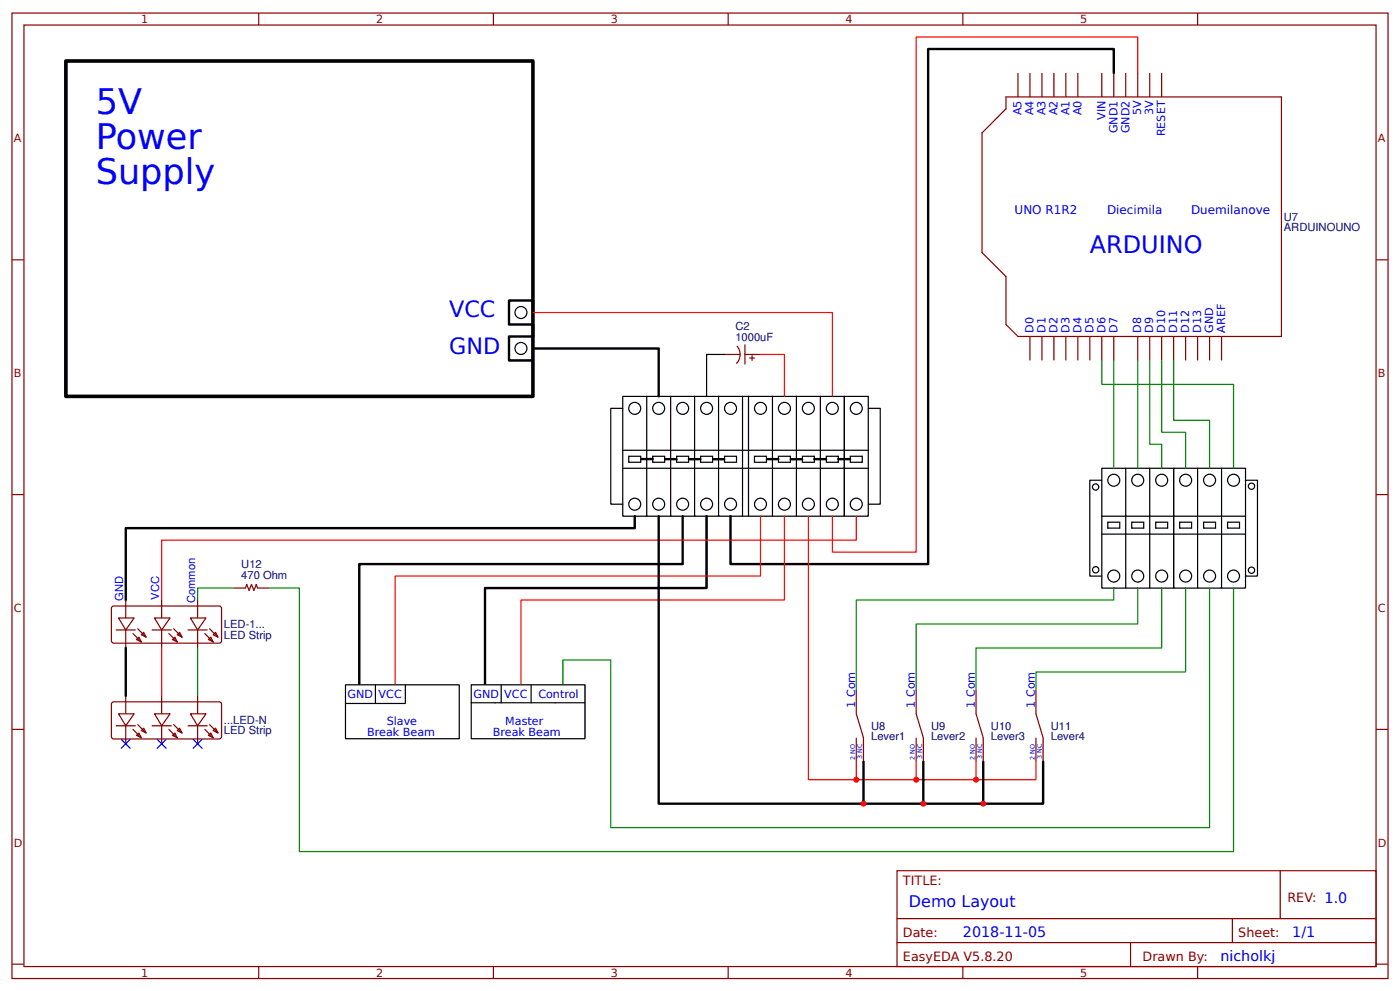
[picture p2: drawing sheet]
<svg xmlns="http://www.w3.org/2000/svg" width="309mm" height="219mm" viewBox="0 0 309 219" stroke-linecap="round" stroke-linejoin="round" font-family="sans-serif">
<g fill="none" stroke="#800" stroke-width=".26">
<path d="M2.6 2.9h304.1v213.2h-304.1zM5.3 5.5h298.7v208h-298.7zM57.1 2.9v2.6M109 2.9v2.6M160.9 2.9v2.6M212.7 2.9v2.6M224.9 16.1v5.3M227.5 16.1v5.3M230.2 16.1v5.3M232.8 16.1v5.3M235.5 16.1v5.3M238.1 16.1v5.3"/>
<path d="M243.4 16.1v5.3M246.1 16.1v5.3M248.7 16.1v5.3M251.4 16.1v5.3M254 16.1v5.3M256.6 16.1v5.3M264.6 2.9v2.6M222.2 21.4h60.9v52.9h-58.2l-2.7-2.6v-10.6l-5.2-5.3v-26.5l5.2-5.2zM2.6 57.4h2.7M304 57.4h2.7M160.1 78.3h3.4M162.8 76.4a2.85 2.85 0 0 1-.1 3.9"/>
<path d="M164.6 76.2v4.2M164.6 78.3h3.4M165.6 79.1h1.1M166.2 78.6v1M227.5 74.3v5.3M230.2 74.3v5.3M232.8 74.3v5.3M235.5 74.3v5.3M238.1 74.3v5.3M240.8 74.3v5.3M243.4 74.3v5.3M246.1 74.3v5.3"/>
<path d="M251.4 74.3v5.3M254 74.3v5.3M256.6 74.3v5.3M259.3 74.3v5.3M261.9 74.3v5.3M264.6 74.3v5.3M267.2 74.3v5.3M269.9 74.3v5.3M2.6 109.2h2.7M304 109.2h2.7M189.2 152.4v5.3l1.6 5.3v5.2M202.4 152.4v5.3l1.6 5.3v5.2"/>
<path d="M215.6 152.4v5.3l1.6 5.3v5.2M228.9 152.4v5.3l1.6 5.3v5.2M2.6 161.1h2.7M189.2 163v5.2M202.4 163v5.2M215.6 163v5.2M228.9 163v5.2M304 161.1h2.7M198.2 192.3h105.8v21.2h-105.8zM282.8 192.3v10.6M2.6 213h2.7M57.1 213.5v2.6"/>
<path d="M109 213.5v2.6M160.9 213.5v2.6M198.2 202.9h105.8M198.2 208.2h105.8M212.7 213.5v2.6M249.8 208.2v5.3M264.6 213.5v2.6M272.3 202.9v5.3M304 213h2.7"/>
</g>
<path d="M14.6 13.5h103.1v74.1h-103.1z" fill="none" stroke="#000" stroke-width=".79"/>
<g fill="none" stroke="#000" stroke-width=".26">
<path d="M160.1 78.3h-4v9.3M137.6 90.2h-2.7v21.2h2.7M137.6 99.5h54.2M142.9 87.6h-5.3v26.4h5.3M148.2 87.6h-5.3v26.4h5.3M153.5 87.6h-5.3v26.4h5.3M158.7 87.6h-5.2v26.4h5.2M164 87.6h-5.3v26.4h5.3M165.4 87.6h-1.4v26.4h1.4M170.7 87.6h-5.3v26.4h5.3M175.9 87.6h-5.2v26.4h5.2M181.2 87.6h5.3v26.4h-5.3z"/>
<path d="M181.2 87.6h-5.3v26.4h5.3M186.5 87.6h5.3v26.4h-5.3zM191.8 90.2h2.7v21.2h-2.7M137.6 103.4h54.2M138.9 100.8h2.7v1.3h-2.7zM144.2 100.8h2.6v1.3h-2.6zM149.5 100.8h2.6v1.3h-2.6zM154.8 100.8h2.6v1.3h-2.6zM160.1 100.8h2.6v1.3h-2.6zM166.7 100.8h2.6v1.3h-2.6zM172 100.8h2.6v1.3h-2.6zM177.3 100.8h2.6v1.3h-2.6z"/>
<path d="M182.6 100.8h2.6v1.3h-2.6zM187.9 100.8h2.6v1.3h-2.6zM243.4 103.4h5.3v26.5h-5.3zM243.4 106.1h-2.6v21.1h2.6M243.4 114h31.8M243.4 118h31.8M244.7 115.3h2.7v1.4h-2.7zM248.7 103.4h5.3v26.5h-5.3M250 115.3h2.7v1.4h-2.7zM254 103.4h5.3v26.5h-5.3M255.3 115.3h2.7v1.4h-2.7zM259.3 103.4h5.3v26.5h-5.3z"/>
<path d="M260.6 115.3h2.7v1.4h-2.7zM264.6 103.4h5.3v26.5h-5.3M265.9 115.3h2.7v1.4h-2.7zM269.9 103.4h5.3v26.5h-5.3M271.2 115.3h2.6v1.4h-2.6zM275.2 106.1h2.6v21.1h-2.6M76.3 151.3h25.2v11.9h-25.2zM76.3 155.4h13.3M82.9 151.3v3.9M89.6 151.3v3.9M104.1 151.3h25.1v11.9h-25.1zM104.1 155.2h25.1"/>
<path d="M110.7 151.3v3.9M117.3 151.3v3.9"/>
<circle cx="115.1" cy="77" r="1.32"/>
<circle cx="115.1" cy="69" r="1.32"/>
<circle cx="140.2" cy="90.2" r="1.32"/>
<circle cx="145.5" cy="90.2" r="1.32"/>
<circle cx="150.8" cy="90.2" r="1.32"/>
<circle cx="156.1" cy="90.2" r="1.32"/>
<circle cx="161.4" cy="90.2" r="1.32"/>
<circle cx="168" cy="90.2" r="1.32"/>
<circle cx="173.3" cy="90.2" r="1.32"/>
<circle cx="178.6" cy="90.2" r="1.32"/>
<circle cx="183.9" cy="90.2" r="1.32"/>
<circle cx="189.2" cy="90.2" r="1.32"/>
<circle cx="140.2" cy="111.4" r="1.32"/>
<circle cx="145.5" cy="111.4" r="1.32"/>
<circle cx="150.8" cy="111.4" r="1.32"/>
<circle cx="156.1" cy="111.4" r="1.32"/>
<circle cx="161.4" cy="111.4" r="1.32"/>
<circle cx="168" cy="111.4" r="1.32"/>
<circle cx="173.3" cy="111.4" r="1.32"/>
<circle cx="178.6" cy="111.4" r="1.32"/>
<circle cx="183.9" cy="111.4" r="1.32"/>
<circle cx="189.2" cy="111.4" r="1.32"/>
<circle cx="246.1" cy="106.1" r="1.32"/>
<circle cx="251.4" cy="106.1" r="1.32"/>
<circle cx="256.6" cy="106.1" r="1.32"/>
<circle cx="261.9" cy="106.1" r="1.32"/>
<circle cx="267.2" cy="106.1" r="1.32"/>
<circle cx="272.5" cy="106.1" r="1.32"/>
<circle cx="246.1" cy="127.2" r="1.32"/>
<circle cx="251.4" cy="127.2" r="1.32"/>
<circle cx="256.6" cy="127.2" r="1.32"/>
<circle cx="261.9" cy="127.2" r="1.32"/>
<circle cx="267.2" cy="127.2" r="1.32"/>
<circle cx="272.5" cy="127.2" r="1.32"/>
</g>
<g fill="none" stroke="#000" stroke-width=".53">
<path d="M246.1 16.1v-5.3h-41v113.8h-43.7v-10.6M117.7 69v-2.6h-5.3v5.3h5.3v2.6h-5.3v5.3h5.3M117.7 77h27.8v10.6M140.2 114v2.7h-112.4v15.8M141.7 101.4h2.5M147 101.4h2.5M150.8 114v10.6h-71.4v26.5M154.7 101.4h-2.5M156.1 114v15.9h-48.9v21.2M157.7 101.4h2.3M169.6 101.4h2.4M177.2 101.4h-2.5"/>
<path d="M179.9 101.4h2.6M185.2 101.4h2.6"/>
</g>
<path d="M251.4 16.1v-7.9h-49v113.7h-18.5v-7.9M117.7 69h66.2v18.6M168 78.3h5.3v9.3M168 114v13.2h-80.7v23.9M173.3 114v18.5h-58.2v18.6M189.2 114v5.3h-153.5v13.2" fill="none" stroke="#f00" stroke-width=".26"/>
<g fill="#fff" stroke="#800" stroke-width=".26">
<path d="M30.2 141.3l.5-.6 .5 1.1z"/>
<path d="M31.2 140.2l.5-.5 .6 1z"/>
</g>
<path d="M25.7 139.1h4.2M27.8 132.5v4M27.8 139.1v4M29.4 139.9l1.8 1.9M30.4 138.9l1.9 1.8" fill="none" stroke="#800" stroke-width=".26"/>
<g fill="#fff" stroke="#800" stroke-width=".26">
<path d="M26.2 136.5h3.4l-1.8 2.6z"/>
<path d="M38.1 141.3l.5-.6 .6 1.1z"/>
<path d="M39.2 140.2l.5-.5 .5 1z"/>
</g>
<path d="M33.6 139.1h4.2M35.7 132.5v4M35.7 139.1v4M37.3 139.9l1.9 1.9M38.4 138.9l1.8 1.8" fill="none" stroke="#800" stroke-width=".26"/>
<g fill="#fff" stroke="#800" stroke-width=".26">
<path d="M34.1 136.5h3.5l-1.9 2.6z"/>
<path d="M46 141.3l.6-.6 .5 1.1z"/>
<path d="M47.1 140.2l.5-.5 .6 1z"/>
</g>
<path d="M41.5 139.1h4.3M43.7 132.5v4M43.7 139.1v4M45.2 139.9l1.9 1.9M46.3 138.9l1.9 1.8" fill="none" stroke="#800" stroke-width=".26"/>
<path d="M42.1 136.5h3.4l-1.8 2.6z" fill="#fff" stroke="#800" stroke-width=".26"/>
<path d="M24.7 134.1l.4-.2h23.6l.2 .5v7.4l-.5 .3-23.5-.1-.3-.5z" fill="none" stroke="#800" stroke-width=".26"/>
<g fill="#fff" stroke="#800" stroke-width=".26">
<path d="M30.2 162.4l.5-.5 .5 1.1z"/>
<path d="M31.2 161.4l.5-.6 .6 1.1z"/>
</g>
<path d="M27.8 153.7v4M25.7 160.3h4.2M27.8 160.3v4M29.4 161.1l1.8 1.9M30.4 160l1.9 1.9" fill="none" stroke="#800" stroke-width=".26"/>
<g fill="#fff" stroke="#800" stroke-width=".26">
<path d="M26.2 157.7h3.4l-1.8 2.6z"/>
<path d="M38.1 162.4l.5-.5 .6 1.1z"/>
<path d="M39.2 161.4l.5-.6 .5 1.1z"/>
</g>
<path d="M35.7 153.7v4M33.6 160.3h4.2M35.7 160.3v4M37.3 161.1l1.9 1.9M38.4 160l1.8 1.9" fill="none" stroke="#800" stroke-width=".26"/>
<g fill="#fff" stroke="#800" stroke-width=".26">
<path d="M34.1 157.7h3.5l-1.9 2.6z"/>
<path d="M46 162.4l.6-.5 .5 1.1z"/>
<path d="M47.1 161.4l.5-.6 .6 1.1z"/>
</g>
<path d="M43.7 153.7v4M41.5 160.3h4.3M43.7 160.3v4M45.2 161.1l1.9 1.9M46.3 160l1.9 1.9" fill="none" stroke="#800" stroke-width=".26"/>
<path d="M42.1 157.7h3.4l-1.8 2.6z" fill="#fff" stroke="#800" stroke-width=".26"/>
<path d="M51.6 129.9h2.6l.3-.8 .5 1.3 .6-1.3 .5 1.3 .5-1.3 .3 .8h2.6M24.7 155.3l.4-.3 23.6 .1 .2 .4v7.5l-.5 .2-23.5-.1-.3-.4z" fill="none" stroke="#800" stroke-width=".26"/>
<g fill="none" stroke="#080" stroke-width=".26">
<path d="M243.4 79.6v5.3h29.1v18.5M246.1 79.6v23.8M251.4 79.6v23.8M254 79.6v18.5h2.6v5.3M256.6 79.6v15.9h5.3v7.9M259.3 79.6v13.2h7.9v10.6M51.6 129.9h-7.9v2.6M59.5 129.9h6.6v58.2h206.4v-58.2M246.1 129.9v2.6h-56.9v19.9M251.4 129.9v7.9h-49v14.6M256.6 129.9v13.2h-41v9.3M261.9 129.9v18.5h-33v4"/>
<path d="M267.2 129.9v52.9h-132.3v-37h-10.5v5.3M43.7 143.1v10.6"/>
</g>
<path d="M178.6 114v58.2h50.3v-4M35.7 143.1v10.6M189.2 168.2v4M202.4 168.2v4M215.6 168.2v4" fill="none" stroke="#f00" stroke-width=".26"/>
<path d="M145.5 114v63.5h85v-9.3M27.8 143.1v10.6M190.8 168.2v9.3M204 168.2v9.3M217.2 168.2v9.3" fill="none" stroke="#000" stroke-width=".53"/>
<g fill="none" stroke="#000" stroke-width=".26">
<circle cx="242" cy="107.6" r=".69"/>
<circle cx="276.5" cy="107.4" r=".69"/>
<circle cx="242.1" cy="125.9" r=".69"/>
<circle cx="276.5" cy="125.9" r=".69"/>
</g>
<g fill="#000" stroke="#00f" stroke-width=".26">
<path d="M26.7 163.2l2.1 2.1zM28.8 163.2l-2.1 2.1z"/>
<path d="M34.7 163.2l2.1 2.1zM36.8 163.2l-2.1 2.1z"/>
<path d="M42.6 163.2l2.1 2.1zM44.7 163.2l-2.1 2.1z"/>
</g>
<g fill="#c00">
<circle cx="190.8" cy="177.5" r=".66"/>
<circle cx="217.2" cy="177.5" r=".66"/>
<circle cx="202.4" cy="172.2" r=".66"/>
<circle cx="215.6" cy="172.2" r=".66"/>
<circle cx="189.2" cy="172.2" r=".66"/>
<circle cx="204" cy="177.5" r=".66"/>
</g>
<g font-size="7.8" fill="#00f">
<text x="21.2" y="25.2">5V</text>
<text x="21.2" y="32.9">Power</text>
<text x="21.2" y="40.7">Supply</text>
</g>
<text font-size="5.3" fill="#00f" x="240.8" y="55.8">ARDUINO</text>
<g font-size="4.9" fill="#00f">
<text x="99.2" y="70">VCC</text>
<text x="99.2" y="78.3">GND</text>
</g>
<text font-size="3.5" fill="#00f" x="200.8" y="200.3">Demo Layout</text>
<g font-size="3.2" fill="#00f">
<text x="212.7" y="206.9">2018-11-05</text>
<text x="285.5" y="206.9">1/1</text>
<text x="269.6" y="212.2">nicholkj</text>
</g>
<g font-size="2.8" fill="#800">
<text x="199.5" y="195.5">TITLE:</text>
<text x="284.4" y="199.2">REV: 1.0</text>
<text x="199.5" y="206.9">Date:</text>
<text x="273.6" y="206.9">Sheet:</text>
<text x="199.5" y="212.2">EasyEDA V5.8.20</text>
<text x="252.4" y="212.2">Drawn By:</text>
</g>
<g font-size="2.6" fill="#00f">
<text x="224.2" y="47.2">UNO R1R2</text>
<text x="244.6" y="47.2">Diecimila</text>
<text x="263.1" y="47.2">Duemilanove</text>
</g>
<g font-size="2.5" fill="#800">
<text x="31.2" y="5.1">1</text>
<text x="83.1" y="5.1">2</text>
<text x="134.9" y="5.1">3</text>
<text x="186.8" y="5.1">4</text>
<text x="238.7" y="5.1">5</text>
<text x="3" y="31.5">A</text>
<text x="304.4" y="31.5">A</text>
<text x="3" y="83.3">B</text>
<text x="304.4" y="83.3">B</text>
<text x="3" y="135.2">C</text>
<text x="304.4" y="135.2">C</text>
<text x="3" y="187">D</text>
<text x="304.4" y="187">D</text>
<text x="31.2" y="215.7">1</text>
<text x="83.1" y="215.7">2</text>
<text x="134.9" y="215.7">3</text>
<text x="186.8" y="215.7">4</text>
<text x="238.7" y="215.7">5</text>
</g>
<g font-size="2.5" fill="#00f">
<text x="225.7" y="25.5" transform="rotate(-90 225.7 25.5)">A5</text>
<text x="228.3" y="25.5" transform="rotate(-90 228.3 25.5)">A4</text>
<text x="231" y="25.5" transform="rotate(-90 231 25.5)">A3</text>
<text x="233.6" y="25.5" transform="rotate(-90 233.6 25.5)">A2</text>
<text x="236.3" y="25.5" transform="rotate(-90 236.3 25.5)">A1</text>
<text x="238.9" y="25.5" transform="rotate(-90 238.9 25.5)">A0</text>
<text x="244.2" y="26.5" transform="rotate(-90 244.2 26.5)">VIN</text>
<text x="246.9" y="29.4" transform="rotate(-90 246.9 29.4)">GND1</text>
<text x="249.5" y="29.4" transform="rotate(-90 249.5 29.4)">GND2</text>
<text x="252.1" y="25.5" transform="rotate(-90 252.1 25.5)">5V</text>
<text x="254.8" y="25.5" transform="rotate(-90 254.8 25.5)">3V</text>
<text x="257.4" y="30.1" transform="rotate(-90 257.4 30.1)">RESET</text>
<text x="228.3" y="73.5" transform="rotate(-90 228.3 73.5)">D0</text>
<text x="231" y="73.5" transform="rotate(-90 231 73.5)">D1</text>
<text x="233.6" y="73.5" transform="rotate(-90 233.6 73.5)">D2</text>
<text x="236.3" y="73.5" transform="rotate(-90 236.3 73.5)">D3</text>
<text x="238.9" y="73.5" transform="rotate(-90 238.9 73.5)">D4</text>
<text x="241.6" y="73.5" transform="rotate(-90 241.6 73.5)">D5</text>
<text x="244.2" y="73.5" transform="rotate(-90 244.2 73.5)">D6</text>
<text x="246.9" y="73.5" transform="rotate(-90 246.9 73.5)">D7</text>
<text x="252.1" y="73.5" transform="rotate(-90 252.1 73.5)">D8</text>
<text x="254.8" y="73.5" transform="rotate(-90 254.8 73.5)">D9</text>
<text x="257.4" y="73.5" transform="rotate(-90 257.4 73.5)">D10</text>
<text x="260.1" y="73.5" transform="rotate(-90 260.1 73.5)">D11</text>
<text x="262.7" y="73.5" transform="rotate(-90 262.7 73.5)">D12</text>
<text x="265.4" y="73.5" transform="rotate(-90 265.4 73.5)">D13</text>
<text x="268" y="73.5" transform="rotate(-90 268 73.5)">GND</text>
<text x="270.7" y="73.5" transform="rotate(-90 270.7 73.5)">AREF</text>
<text x="27.2" y="132.7" transform="rotate(-90 27.2 132.7)">GND</text>
<text x="35.2" y="132.5" transform="rotate(-90 35.2 132.5)">VCC</text>
<text x="43.1" y="133.3" transform="rotate(-90 43.1 133.3)">Common</text>
<text x="76.8" y="154.2">GND</text>
<text x="83.6" y="154.2">VCC</text>
<text x="104.6" y="154.2">GND</text>
<text x="111.4" y="154.3">VCC</text>
<text x="118.9" y="154.3">Control</text>
<text x="85.4" y="160.1">Slave</text>
<text x="111.6" y="160.1">Master</text>
<text x="188.9" y="156.3" transform="rotate(-90 188.9 156.3)">1 Com</text>
<text x="202.1" y="156.3" transform="rotate(-90 202.1 156.3)">1 Com</text>
<text x="215.4" y="156.3" transform="rotate(-90 215.4 156.3)">1 Com</text>
<text x="228.6" y="156.3" transform="rotate(-90 228.6 156.3)">1 Com</text>
<text x="81.1" y="162.6">Break Beam</text>
<text x="108.9" y="162.6">Break Beam</text>
</g>
<g font-size="2.5" fill="#000080">
<text x="283.6" y="51">ARDUINOUNO</text>
<text x="283.6" y="48.7">U7</text>
<text x="162.5" y="75.4">1000uF</text>
<text x="162.5" y="72.9">C2</text>
<text x="53.3" y="125.5">U12</text>
<text x="53.3" y="127.9">470 Ohm</text>
<text x="49.5" y="141.1">LED Strip</text>
<text x="49.5" y="138.7">LED-1...</text>
<text x="49.5" y="159.8">...LED-N</text>
<text x="192.5" y="161.2">U8</text>
<text x="205.7" y="161.2">U9</text>
<text x="218.9" y="161.2">U10</text>
<text x="232.2" y="161.2">U11</text>
<text x="49.5" y="162.2">LED Strip</text>
<text x="192.5" y="163.6">Lever1</text>
<text x="205.7" y="163.6">Lever2</text>
<text x="218.9" y="163.6">Lever3</text>
<text x="232.2" y="163.6">Lever4</text>
</g>
<g font-size="1.4" fill="#00f">
<text x="188.9" y="167.8" transform="rotate(-90 188.9 167.8)">2 NO</text>
<text x="190.5" y="167.7" transform="rotate(-90 190.5 167.7)">3 NC</text>
<text x="202.1" y="167.8" transform="rotate(-90 202.1 167.8)">2 NO</text>
<text x="203.7" y="167.7" transform="rotate(-90 203.7 167.7)">3 NC</text>
<text x="215.4" y="167.8" transform="rotate(-90 215.4 167.8)">2 NO</text>
<text x="217" y="167.7" transform="rotate(-90 217 167.7)">3 NC</text>
<text x="228.6" y="167.8" transform="rotate(-90 228.6 167.8)">2 NO</text>
<text x="230.2" y="167.7" transform="rotate(-90 230.2 167.7)">3 NC</text>
</g>
</svg>
